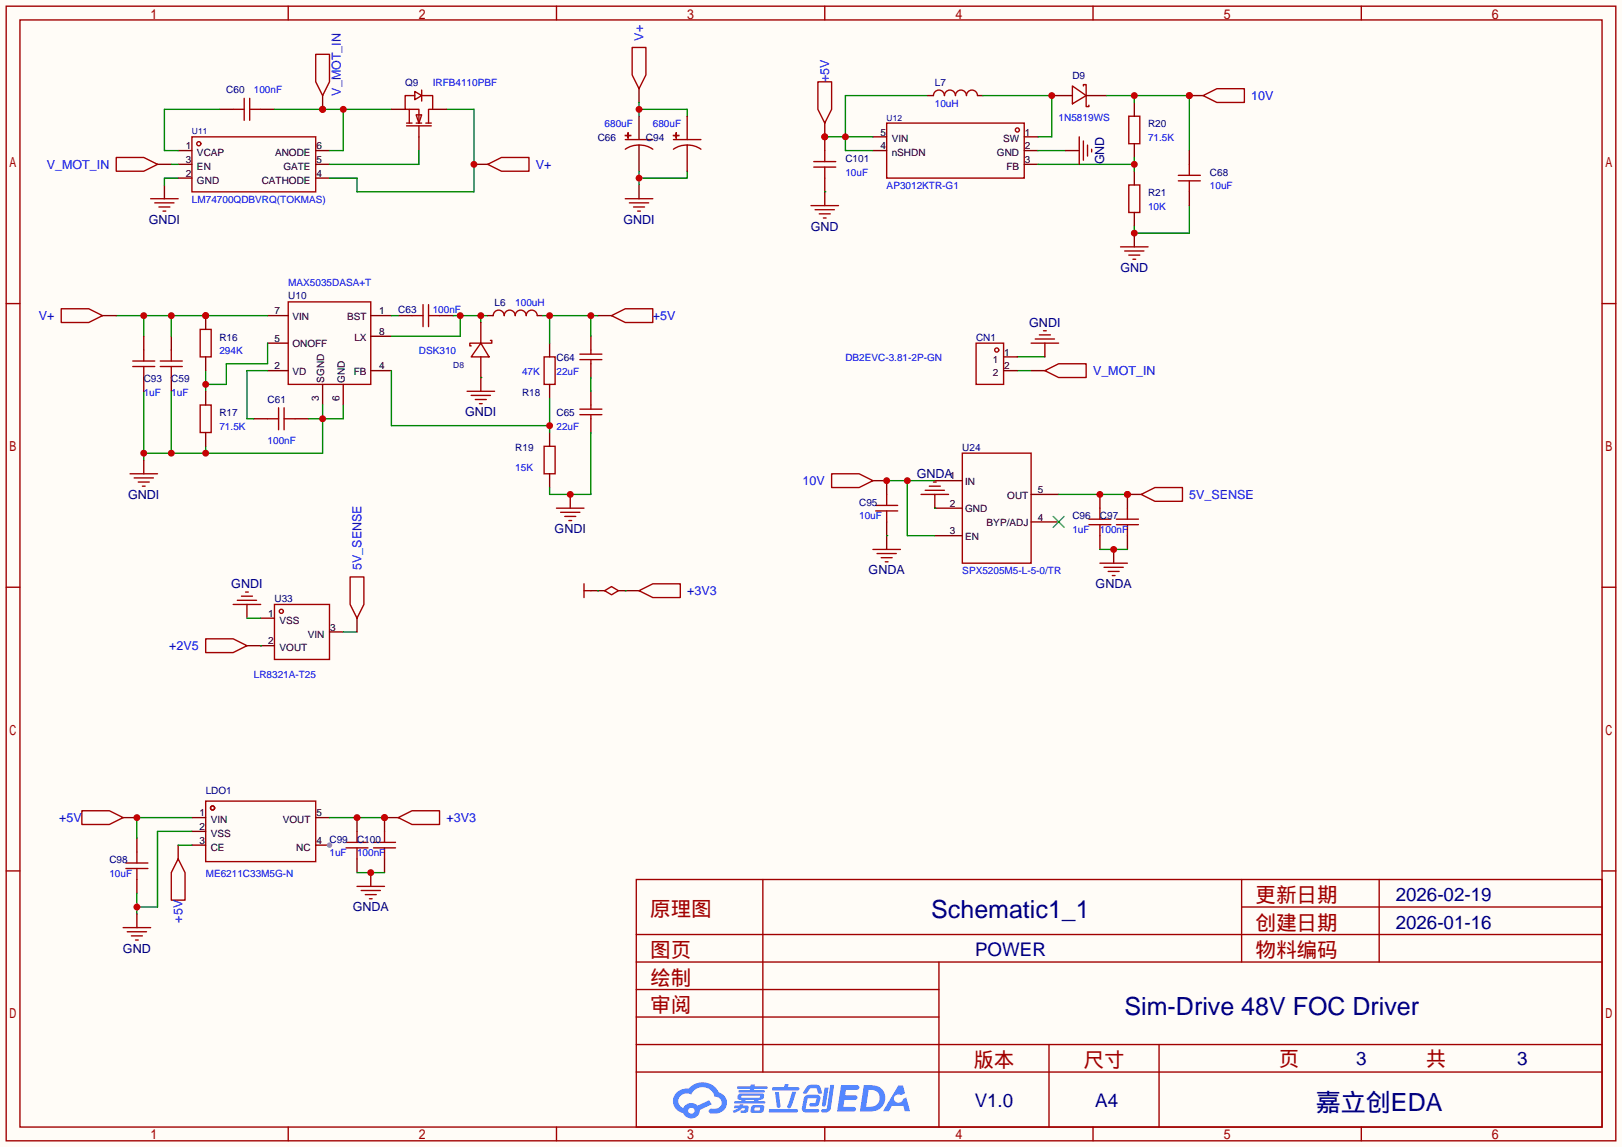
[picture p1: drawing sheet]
<svg xmlns="http://www.w3.org/2000/svg" width="299mm" height="212mm" viewBox="0 0 299 212" stroke-linecap="round" stroke-linejoin="round" font-family="sans-serif">
<path d="M0 0h299.5v211.8h-299.5z" fill="#fffcf7"/>
<g fill="none" stroke="#a10000" stroke-width=".25">
<path d="M1.1 1.1h297.2v209.6h-297.2zM3.7 3.7h292.1v204.5h-292.1zM53.2 1.1v2.6M102.7 1.1v2.6M152.3 1.1v2.6M201.8 1.1v2.6M251.3 1.1v2.6M1.1 56.1h2.6M295.8 56.1h2.5M1.1 108.5h2.6M295.8 108.5h2.5M1.1 160.8h2.6"/>
<path d="M117.5 162.4h178.3v45.8h-178.3zM117.5 177.7h178.3M117.5 172.6h178.3M140.8 162.4v35.6M173.4 177.7v30.5M229.2 162.4v15.3M229.2 167.5h66.6M254.6 162.4v15.3M295.8 160.8h2.5M117.5 182.8h55.9M117.5 198h178.3M117.5 192.9h178.3"/>
<path d="M117.5 187.8h55.9M193.7 192.9v15.3M214 192.9v15.3M53.2 208.2v2.5M102.7 208.2v2.5M152.3 208.2v2.5M201.8 208.2v2.5M251.3 208.2v2.5"/>
</g>
<g fill="#5487ff">
<path d="M155.3 200.4h2.1a.97 .97 0 0 1 1.3 .4 .53 .53 0 0 1-.7 .5h-1.8l-.2 1h1.9a.43 .43 0 0 1 .4 .5 .43 .43 0 0 1-.5 .3h-1.9l-.2 1.3h1.7a.45 .45 0 0 1 .6 .2 .45 .45 0 0 1-.2 .6l-3.2 .1z"/>
<path d="M165.9 200.5h.8l.4 1.4-.7 .4a.82 .82 0 0 0-1.2 .1 .82 .82 0 0 0 .1 1.1 .82 .82 0 0 0 1.2 0l.2-.5 .6-.3 .7 2.5h-.9l-.3-1h-2.1l-.6 1h-1.1z"/>
<path d="M152.2 200.9h.8l-.5 3.2a.36 .36 0 0 1-.4 .3 .36 .36 0 0 1-.3-.4z"/>
<path d="M153.3 200.4h.7l-.6 4.3a1.13 1.13 0 0 1-1.8 .6l.2-.4 .7-.1 .2-.2z"/>
<path d="M149 200.7l.6-.4h1a.77 .77 0 0 1 .9 .6l.3 .9-.2 .2h-.5l-.4-1h-.9a1.3 1.3 0 0 0-.8 .9l-.6 .1-.2-.2z"/>
<path d="M148.6 202.5l.5-.3h1.7a.66 .66 0 0 1 .6 .9l-.1 .4a.81 .81 0 0 1-.9 .9h-.7a.32 .32 0 0 1-.3-.4 .32 .32 0 0 1 .4-.3h.7l.3-.9-1.7 .1-.3 1.9h2.1a.32 .32 0 0 1 .4 .4 .32 .32 0 0 1-.4 .3l-2.3-.1-.5-.3v-.5z"/>
<path d="M142 204.8h5a.33 .33 0 0 1 .3 .4 .33 .33 0 0 1-.3 .3h-4.9l-.2-.2z"/>
<path d="M146.3 201.6h.7l-1 2.9a.36 .36 0 0 1-.4 .2 .36 .36 0 0 1-.3-.3z"/>
<path d="M143.1 201.7h.7l.3 2.6a.34 .34 0 0 1-.3 .3 .34 .34 0 0 1-.4-.2z"/>
<path d="M142.6 200.8h2.2l.1-.4 .1-.2h.6l-.1 .6h1.8a.32 .32 0 0 1 .3 .3 .32 .32 0 0 1-.4 .3h-4.5l-.1-.1z"/>
<path d="M135.6 204.2h.9l.1-.2 .7-.1-.1 .3h.9a.82 .82 0 0 1-.6 1.3h-.7v-.4l.7-.1v-.3h-.5l-.5 .4-1 .4-.2-.4 1-.4h-.8z"/>
<path d="M136.1 200.6h2.5v-.3h.8l-.1 .3h2.2l.2 .3-.2 .2h-2.3v.3h1.8l.2 .2-.2 .2h-4.5l-.2-.2 .1-.2h2l.1-.3h-2.3l-.1-.2z"/>
<path d="M159.5 200.4l-.7 4.9h1.6a2.47 2.47 0 0 0 2.9-1.7 2.47 2.47 0 0 0-1.4-3zM160.4 201.3a1.61 1.61 0 0 1 2 1.4 1.61 1.61 0 0 1-1.8 1.7h-.7z"/>
<path d="M136.3 202.2a.55 .55 0 0 0-.2 .7 .55 .55 0 0 0 .7 .2l.1 .3h-1.3v.4h5.5l.2-.2-.2-.2h-1.2l.2-.3a.7 .7 0 0 0 .8-.2 .7 .7 0 0 0 0-.9h-4.1zM136.9 202.4h3.3l.2 .1-.2 .2h-3.2l-.2-.1zM137.6 203.1h1.7l-.2 .3h-1.4z"/>
<path d="M138.8 204.3a1.05 1.05 0 0 0-.1 1.2 2.91 2.91 0 0 0 2.2-.2 .98 .98 0 0 0 0-1.2h-1.6zM139.4 204.6l.8-.1 .1 .1v.3l-.2 .2h-.8z"/>
<path d="M125 201.7a2.23 2.23 0 0 0-.7 2.3 2.23 2.23 0 0 0 1.8 1.6 1.58 1.58 0 0 0 1.8 .9 1.58 1.58 0 0 0 1.3-1.5l2.2-1-.5-.8-2.1 1a1.65 1.65 0 0 0-2.6 .5 1.45 1.45 0 0 1-.8-2 1.45 1.45 0 0 1 2-.7l.2 .1a2.3 2.3 0 0 1 2.3-1.3 2.3 2.3 0 0 1 2.1 1.7 1.12 1.12 0 0 1 1.2 1.1 1.12 1.12 0 0 1-1.1 1.2h-.7a.45 .45 0 0 0-.6 .3 .45 .45 0 0 0 .5 .6 2.26 2.26 0 0 0 2.9-2.5 2.04 2.04 0 0 0-1.5-1.4 3.3 3.3 0 0 0-5.5-.7l-1.2 .1zM127.1 205.2a.57 .57 0 0 1 1.1 0 .57 .57 0 0 1-1.1 0z"/>
</g>
<g fill="none" stroke="#a10000" stroke-width=".25">
<path d="M45.1 18.2v4M46.1 18.2v4M27.8 36.7h5.1M28.6 37.5h3.5M29.3 38.2h2.1M30.1 39h.5M35.4 25.3h22.9v10.1h-22.9zM43.1 20.2h2M46.1 20.2h2M53.2 55.8h15.3v15.2h-15.3zM29.6 67.7h4.1M29.6 66.7h4.1"/>
<path d="M31.6 64.6v2.1M31.6 67.7v2"/>
<circle cx="36.7" cy="26.5" r=".38"/>
</g>
<g fill="none" stroke="#870000" stroke-width=".25">
<path d="M30.4 34.2v2.5M32.9 27.8h2.5M32.9 32.9h2.5M32.9 30.4h2.5M40.5 20.2h2.6M48.1 20.2h2.6M58.3 27.8h2.5M58.3 32.9h2.5M58.3 30.4h2.5M49.4 58.3h3.8M68.5 58.3h3.8M31.6 62.1v2.5"/>
<path d="M31.6 69.7v2.6M49.4 68.5h3.8M49.4 63.4h3.8M59.6 71v3.8M63.4 71v3.8M68.5 68.5h3.8M68.5 62.1h3.8"/>
</g>
<path d="M32.9 32.9h-2.5v1.3M40.5 20.2h-10.1v7.6h2.5M50.7 20.2h21.6M63.4 20.2v7.6h-2.6" fill="none" stroke="#008700" stroke-width=".25"/>
<g fill="#c00">
<circle cx="63.4" cy="20.2" r=".63"/>
<circle cx="59.6" cy="20.2" r=".63"/>
</g>
<path d="M82.4 20.2h5.1v15.2h-21.6v-2.5h-5.1" fill="none" stroke="#008700" stroke-width=".25"/>
<path d="M59.6 17.7v2.5" fill="none" stroke="#870000" stroke-width=".25"/>
<circle cx="59.6" cy="20.2" r=".63" fill="#c00"/>
<path d="M58.3 10h2.5v5.1l-1.2 2.6-1.3-2.6zM21.5 29.1h5l2.6 1.3-2.6 1.2h-5z" fill="none" stroke="#a10000" stroke-width=".25"/>
<path d="M29.1 30.4h2.5M87.5 30.4h2.5" fill="none" stroke="#870000" stroke-width=".25"/>
<path d="M31.6 30.4h1.3" fill="none" stroke="#008700" stroke-width=".25"/>
<circle cx="87.5" cy="30.4" r=".63" fill="#c00"/>
<path d="M90 30.4l2.6-1.3h5.1v2.5h-5.1zM49.4 77.3h2M51.4 75.3v4.1M52.5 75.3v4.1M52.5 77.3h2" fill="none" stroke="#a10000" stroke-width=".25"/>
<path d="M46.9 77.3h2.5M54.5 77.3h2.5" fill="none" stroke="#870000" stroke-width=".25"/>
<path d="M21.5 58.3h27.9M26.5 58.3v3.8M31.6 58.3v3.8M49.4 68.5h-3.8v8.8h1.3" fill="none" stroke="#008700" stroke-width=".25"/>
<g fill="#c00">
<circle cx="31.6" cy="58.3" r=".63"/>
<circle cx="26.5" cy="58.3" r=".63"/>
<circle cx="38" cy="58.3" r=".63"/>
</g>
<path d="M26.5 72.3v12.7M31.6 72.3v11.4M59.6 74.8v8.9h-33.1M63.4 74.8v2.5h-6.4M38 82.4v1.3" fill="none" stroke="#008700" stroke-width=".25"/>
<g fill="#c00">
<circle cx="26.5" cy="83.7" r=".63"/>
<circle cx="31.6" cy="83.7" r=".63"/>
<circle cx="38" cy="83.7" r=".63"/>
<circle cx="59.6" cy="77.3" r=".63"/>
</g>
<path d="M73.5 58.3h2.6M81.2 58.3h2.5M26.5 85v2.5" fill="none" stroke="#870000" stroke-width=".25"/>
<path d="M76.1 58.3h2M78.1 56.3v4M79.1 56.3v4M79.1 58.3h2.1M24 87.5h5.1M24.8 88.3h3.5M25.5 89h2.1M26.3 89.8h.5" fill="none" stroke="#a10000" stroke-width=".25"/>
<path d="M72.3 58.3h1.2M83.7 58.3h6.3M85 58.3v3.8h-12.7M88.8 58.3v1.3" fill="none" stroke="#008700" stroke-width=".25"/>
<g fill="#c00">
<circle cx="85" cy="58.3" r=".63"/>
<circle cx="88.8" cy="58.3" r=".63"/>
</g>
<path d="M11.3 57h5.1l2.5 1.3-2.5 1.3h-5.1zM86.2 72.3h5.1M87 73h3.6M87.8 73.8h2M88.5 74.5h.5M88.8 63.4l1.5 2.5h-3.3zM90.6 62.9h.2v.5h-4.1v.5h.3" fill="none" stroke="#a10000" stroke-width=".25"/>
<path d="M18.9 58.3h2.6M88.8 59.6v3.8M88.8 65.9v6.4" fill="none" stroke="#870000" stroke-width=".25"/>
<path d="M38 68.5v3.8M49.4 63.4v3.8h-7.6v3.8h-3.8" fill="none" stroke="#008700" stroke-width=".25"/>
<circle cx="38" cy="71" r=".63" fill="#c00"/>
<path d="M90 58.3h1.1M99.2 58.3h1M110.4 58.3h2.5M101.5 63.4v2.5M101.5 71v2.5M109.1 62.1v2.5M109.1 67.2v2.5M109.1 72.3v2.5M109.1 77.3v2.6" fill="none" stroke="#870000" stroke-width=".25"/>
<path d="M91.1 58.3a1.02 1.02 0 0 1 1-1 1.02 1.02 0 0 1 1 1 1.02 1.02 0 0 1 1-1 1.02 1.02 0 0 1 1 1 1.02 1.02 0 0 1 1-1 1.02 1.02 0 0 1 1.1 1 1.02 1.02 0 0 1 1-1 1.02 1.02 0 0 1 1 1M112.9 58.3l2.5-1.3h5.1v2.6h-5.1zM100.5 65.9h2v5.1h-2zM107.1 66.4h4M107.1 65.4h4M107.1 76.6h4M107.1 75.6h4M109.1 64.6v.8M109.1 66.4v.8M109.1 74.8v.8M109.1 76.6v.7" fill="none" stroke="#a10000" stroke-width=".25"/>
<path d="M100.2 58.3h10.2M101.5 58.3v5.1M109.1 58.3v3.8M109.1 69.7v2.6" fill="none" stroke="#008700" stroke-width=".25"/>
<g fill="#c00">
<circle cx="101.5" cy="58.3" r=".63"/>
<circle cx="109.1" cy="58.3" r=".63"/>
</g>
<path d="M100.5 82.4h2v5.1h-2z" fill="none" stroke="#a10000" stroke-width=".25"/>
<path d="M101.5 79.9v2.5M101.5 87.5v2.5" fill="none" stroke="#870000" stroke-width=".25"/>
<path d="M72.3 68.5v10.1h29.2M101.5 73.5v6.4" fill="none" stroke="#008700" stroke-width=".25"/>
<circle cx="101.5" cy="78.6" r=".63" fill="#c00"/>
<path d="M88.8 69.7h.1M109.1 79.9v11.4h-7.6v-1.3" fill="none" stroke="#008700" stroke-width=".25"/>
<path d="M105.3 91.3v2.6" fill="none" stroke="#870000" stroke-width=".25"/>
<circle cx="105.3" cy="91.3" r=".63" fill="#c00"/>
<g fill="none" stroke="#a10000" stroke-width=".25">
<path d="M116.7 8.8h2.6v5l-1.3 2.6-1.3-2.6zM115.4 25h1.1zM115.4 27.6a4.6 4.6 0 0 1 5.1 0M115.4 25.8h5.1M115.4 36.7h5.1M116 24.5v1zM116.2 37.5h3.6M117 38.2h2M117.7 39h.5M102.7 93.9h5.1M103.5 94.6h3.6M104.3 95.4h2"/>
<path d="M105 96.1h.5"/>
</g>
<path d="M118 16.4v2.5M118 21.5v4.3M118 26.8v4.8M118 34.2v2.5" fill="none" stroke="#870000" stroke-width=".25"/>
<path d="M118 18.9v2.6M118 20.2h8.9v1.3" fill="none" stroke="#008700" stroke-width=".25"/>
<circle cx="118" cy="20.2" r=".63" fill="#c00"/>
<path d="M118 31.6v2.6M126.9 31.6v1.3h-8.9" fill="none" stroke="#008700" stroke-width=".25"/>
<circle cx="118" cy="32.9" r=".63" fill="#c00"/>
<g fill="none" stroke="#a10000" stroke-width=".25">
<path d="M151 15.1h2.5v5.1l-1.2 2.5-1.3-2.5zM163.7 22.7h25.4v10.2h-25.4z"/>
<circle cx="187.8" cy="24" r=".38"/>
</g>
<path d="M152.3 22.7v2.6M161.2 25.3h2.5M161.2 27.8h2.5M189.1 25.3h2.5M189.1 27.8h2.5M189.1 30.4h2.5" fill="none" stroke="#870000" stroke-width=".25"/>
<path d="M171.3 17.7h-15.2v10.1h5.1M152.3 25.3h8.9" fill="none" stroke="#008700" stroke-width=".25"/>
<g fill="#c00">
<circle cx="156.1" cy="25.3" r=".63"/>
<circle cx="152.3" cy="25.3" r=".63"/>
</g>
<path d="M171.3 17.7h1M180.5 17.7h1M194.2 17.7h3.8M200.5 17.7h3.8" fill="none" stroke="#870000" stroke-width=".25"/>
<path d="M174.4 17.6a1.02 1.02 0 0 0-1-1 1.02 1.02 0 0 0-1.1 1.1M176.4 17.6a1.02 1.02 0 0 0-1-1 1.02 1.02 0 0 0-1 1.1M178.4 17.6a1.02 1.02 0 0 0-1-1 1.02 1.02 0 0 0-1 1.1M180.5 17.6a1.02 1.02 0 0 0-1.1-1 1.02 1.02 0 0 0-1 1.1M198 15.9l2.5 1.8-2.5 1.5zM200 15.9v-.3h.5v4.1h.5v-.3" fill="none" stroke="#a10000" stroke-width=".25"/>
<path d="M181.5 17.7h12.7v7.6h-2.6" fill="none" stroke="#008700" stroke-width=".25"/>
<circle cx="194.2" cy="17.7" r=".63" fill="#c00"/>
<path d="M208.4 21.5h2v5h-2zM208.4 34.2h2v5h-2z" fill="none" stroke="#a10000" stroke-width=".25"/>
<path d="M209.4 18.9v2.6M209.4 26.5v2.6M209.4 31.6v2.6M209.4 39.2v2.6" fill="none" stroke="#870000" stroke-width=".25"/>
<path d="M191.6 30.4h17.8M209.4 29.1v2.5M219.6 38v5.1h-10.2v-1.3" fill="none" stroke="#008700" stroke-width=".25"/>
<circle cx="209.4" cy="30.4" r=".63" fill="#c00"/>
<path d="M191.6 27.8h5.1" fill="none" stroke="#008700" stroke-width=".25"/>
<path d="M196.7 27.8h2.6M209.4 43.1v2.5" fill="none" stroke="#870000" stroke-width=".25"/>
<path d="M199.3 25.3v5.1M200 26v3.6M200.8 26.8v2M201.5 27.6v.5" fill="none" stroke="#a10000" stroke-width=".25"/>
<circle cx="209.4" cy="43.1" r=".63" fill="#c00"/>
<path d="M206.9 45.6h5.1M207.6 46.4h3.6M208.4 47.1h2M209.2 47.9h.5" fill="none" stroke="#a10000" stroke-width=".25"/>
<path d="M204.3 17.7h15.3v10.1M209.4 17.7v1.2" fill="none" stroke="#008700" stroke-width=".25"/>
<g fill="#c00">
<circle cx="209.4" cy="17.7" r=".63"/>
<circle cx="219.6" cy="17.7" r=".63"/>
</g>
<path d="M219.6 17.7h2.5M219.6 27.8v2.6M219.6 35.4v2.6" fill="none" stroke="#870000" stroke-width=".25"/>
<path d="M217.6 33.4h4M217.6 32.4h4M219.6 30.4v2M219.6 33.4v2" fill="none" stroke="#a10000" stroke-width=".25"/>
<circle cx="219.6" cy="17.7" r=".63" fill="#c00"/>
<g fill="none" stroke="#a10000" stroke-width=".25">
<path d="M76.6 16.9l1.3 .8-1.3 .7zM76.6 17.7h-1.8v2.5h2.5v2.5M77.9 17.7h2v2.5h-.8v2.5M77.9 16.6v2.1M222.1 17.7l2.6-1.3h5v2.5h-5zM75.1 23.2h4.5M75.1 22.7h1M75.6 20.2v2.5M76.8 21.2h1.1l-.6 1.5zM76.8 22.7h1.1M77.3 23.2v2.1M78.6 22.7h1"/>
<path d="M124.3 25h1zM124.3 27.6a4.6 4.6 0 0 1 5.1 0M124.3 25.8h5.1M124.8 24.5l.1 1zM24.5 67.7h4.1M24.5 66.7h4.1M26.5 64.6v2.1M26.5 67.7v2M180.2 63.4h5.1v7.6h-5.1zM153.5 87.5h5.1l2.6 1.3-2.6 1.2h-5.1zM161.7 94.4h4M161.7 93.3h4"/>
<path d="M163.7 91.3v2M163.7 94.4v2M177.7 83.7h12.7v20.3h-12.7zM201 96.9h4.1M201 95.9h4.1M203.1 93.9v2M203.1 96.9v2M206.1 96.9h4.1M206.1 95.9h4.1M208.2 93.9v2M208.2 96.9v2M107.8 107.8v2.6"/>
<path d="M107.8 109.1h1.3M111.6 109.1l1.3-.8 1.3 .8-1.3 .8zM118 109.1l2.5-1.3h5.1v2.6h-5.1z"/>
<circle cx="184" cy="64.6" r=".38"/>
</g>
<g fill="none" stroke="#870000" stroke-width=".25">
<path d="M72.3 20.2h2.5M77.3 25.3v2.5M79.9 20.2h2.5M126.9 21.5v4.3M126.9 26.8v4.8M26.5 62.1v2.5M26.5 69.7v2.6M185.3 65.9h2.5M185.3 68.5h2.5M161.2 88.8h2.5v2.5M163.7 96.4v2.5M172.6 88.8h5.1"/>
<path d="M172.6 93.9h5.1M172.6 98.9h5.1M190.4 96.4h5.1M190.4 91.3h5.1M203.1 91.3v2.6M203.1 98.9v2.6M208.2 91.3v2.6M208.2 98.9v2.6M109.1 109.1h2.5M114.2 109.1h3.8"/>
</g>
<path d="M77.3 27.8v2.6h-16.5M187.8 68.5h2.6M187.8 65.9h5.1M163.7 88.8h8.9M167.5 88.8v10.1h5.1M110.4 109.1h.1M115.4 109.1h.1" fill="none" stroke="#008700" stroke-width=".25"/>
<path d="M194.4 95.4l2.1 2M196.5 95.4l-2.1 2" fill="none" stroke="#3c3" stroke-width=".25"/>
<g fill="#c00">
<circle cx="163.7" cy="88.8" r=".63"/>
<circle cx="167.5" cy="88.8" r=".63"/>
</g>
<path d="M195.5 91.3h12.7" fill="none" stroke="#008700" stroke-width=".25"/>
<g fill="#c00">
<circle cx="203.1" cy="91.3" r=".63"/>
<circle cx="208.2" cy="91.3" r=".63"/>
</g>
<path d="M163.7 98.9v2.6M205.6 101.5v2.5" fill="none" stroke="#870000" stroke-width=".25"/>
<path d="M161.2 101.5h5M161.9 102.2h3.6M162.7 103h2M163.4 103.8h.6M203.1 104h5.1M203.8 104.8h3.6M204.6 105.5h2M205.4 106.3h.5" fill="none" stroke="#a10000" stroke-width=".25"/>
<path d="M163.7 98.9h.1M203.1 101.5h5.1" fill="none" stroke="#008700" stroke-width=".25"/>
<circle cx="205.6" cy="101.5" r=".63" fill="#c00"/>
<path d="M208.2 91.3h2.5" fill="none" stroke="#870000" stroke-width=".25"/>
<circle cx="208.2" cy="91.3" r=".63" fill="#c00"/>
<g fill="none" stroke="#a10000" stroke-width=".25">
<path d="M210.7 91.3l2.5-1.3h5.1v2.6h-5.1zM38 148h20.3v11.1h-20.3z"/>
<circle cx="39.2" cy="149.2" r=".38"/>
</g>
<path d="M35.4 151h2.6M35.4 153.5h2.6M35.4 156.1h2.6M58.3 156.1h2.5" fill="none" stroke="#870000" stroke-width=".25"/>
<circle cx="60.8" cy="156.1" r=".51" fill="#999"/>
<path d="M25.3 154.8v2.6M58.3 151h2.5M25.3 162.4v2.6" fill="none" stroke="#870000" stroke-width=".25"/>
<path d="M23.2 159.4h4.1M25.3 157.4v2M23.2 160.4h4.1M25.3 160.4v2" fill="none" stroke="#a10000" stroke-width=".25"/>
<path d="M35.4 153.5h-6.3v14h-3.8M25.3 165v3.8" fill="none" stroke="#008700" stroke-width=".25"/>
<circle cx="25.3" cy="167.5" r=".63" fill="#c00"/>
<path d="M22.7 151h2.6" fill="none" stroke="#870000" stroke-width=".25"/>
<path d="M15.1 149.7h5.1l2.5 1.3-2.5 1.3h-5.1z" fill="none" stroke="#a10000" stroke-width=".25"/>
<path d="M35.4 151h-10.1v3.8" fill="none" stroke="#008700" stroke-width=".25"/>
<circle cx="25.3" cy="151" r=".63" fill="#c00"/>
<path d="M32.9 156.1v2.5M65.9 151v2.5M65.9 158.6v2.6M71 151v2.5M71 158.6v2.6M25.3 168.8v2.5M68.5 161.2v2.5" fill="none" stroke="#870000" stroke-width=".25"/>
<g fill="none" stroke="#a10000" stroke-width=".25">
<path d="M32.9 158.6l1.3 2.6v5h-2.6v-5zM63.9 156.6h4M63.9 155.6h4M65.9 153.5v2.1M65.9 156.6v2M69 156.6h4M69 155.6h4M71 153.5v2.1M71 156.6v2M22.7 171.3h5.1M23.5 172.1h3.6M24.3 172.8h2"/>
<path d="M25 173.6h.5M65.9 163.7h5.1M66.7 164.5h3.5M67.4 165.2h2.1M68.2 166h.5"/>
</g>
<path d="M32.9 156.1h2.5M65.9 161.2h5.1" fill="none" stroke="#008700" stroke-width=".25"/>
<circle cx="68.5" cy="161.2" r=".63" fill="#c00"/>
<path d="M60.8 151h10.2" fill="none" stroke="#008700" stroke-width=".25"/>
<g fill="#c00">
<circle cx="65.9" cy="151" r=".63"/>
<circle cx="71" cy="151" r=".63"/>
</g>
<path d="M71 151h2.5" fill="none" stroke="#870000" stroke-width=".25"/>
<circle cx="71" cy="151" r=".63" fill="#c00"/>
<path d="M73.5 151l2.6-1.3h5.1v2.6h-5.1z" fill="none" stroke="#a10000" stroke-width=".25"/>
<path d="M152.3 25.3v2.5M152.3 32.9v2.5" fill="none" stroke="#870000" stroke-width=".25"/>
<circle cx="152.3" cy="25.3" r=".63" fill="#c00"/>
<g fill="none" stroke="#a10000" stroke-width=".25">
<path d="M149.7 38h5.1M150.2 30.9h4.1M150.2 29.8h4.1M150.5 38.7h3.6M151.3 39.5h2M152.3 27.8v2M152.3 30.9v2M152 40.3h.5M37 60.8h2v5.1h-2zM190.4 63.4h5.1M191.1 62.6h3.6M191.9 61.8h2"/>
<path d="M192.7 61.1h.5M192.9 68.5l2.6-1.3h5v2.5h-5zM170.1 91.3h5M170.8 90.6h3.6M171.6 89.8h2M172.3 89h.5M38 118h5.1l2.5 1.3-2.5 1.2h-5.1zM43.1 111.6h5M43.8 110.9h3.6M44.6 110.1h2M45.3 109.3h.5M50.7 111.6h10.1v10.2h-10.1z"/>
<path d="M64.6 106.6h2.6v5l-1.3 2.6-1.3-2.6z"/>
<circle cx="51.9" cy="112.9" r=".38"/>
</g>
<path d="M152.3 35.4v2.6M38 58.3v2.5M190.4 68.5h2.5M192.9 63.4v2.5M172.6 91.3v2.6M45.6 119.3h5.1M45.6 111.6v2.6M48.1 114.2h2.6M60.8 116.7h2.6M65.9 114.2v2.5" fill="none" stroke="#870000" stroke-width=".25"/>
<path d="M152.3 35.4h.1M172.6 93.9h.1M45.6 114.2h2.5M48.1 119.3h.1M63.4 116.7h2.5" fill="none" stroke="#008700" stroke-width=".25"/>
<circle cx="38" cy="58.3" r=".63" fill="#c00"/>
<path d="M38 65.9v2.6M38 72.3v2.5M38 79.9v2.5" fill="none" stroke="#870000" stroke-width=".25"/>
<path d="M37 74.8h2v5.1h-2z" fill="none" stroke="#a10000" stroke-width=".25"/>
<g font-size="4.6" fill="#000080">
<text x="171.9" y="169.6">Schematic1_1</text>
<text x="207.6" y="187.4">Sim-Drive 48V FOC Driver</text>
<text x="243" y="205.2">嘉立创EDA</text>
</g>
<g font-size="3.8" fill="#a00000">
<text x="231.8" y="166.6">更新日期</text>
<text x="120" y="169.2">原理图</text>
<text x="231.8" y="171.7">创建日期</text>
<text x="120" y="176.8">图页</text>
<text x="231.8" y="176.8">物料编码</text>
<text x="120" y="181.9">绘制</text>
<text x="120" y="186.9">审阅</text>
<text x="179.7" y="197.1">版本</text>
<text x="200" y="197.1">尺寸</text>
<text x="236.1" y="196.8">页</text>
<text x="263.3" y="196.8">共</text>
</g>
<g font-size="3.5" fill="#000080">
<text x="257.7" y="166.4">2026-02-19</text>
<text x="257.7" y="171.5">2026-01-16</text>
<text x="180" y="176.6">POWER</text>
<text x="250.4" y="196.6">3</text>
<text x="280.1" y="196.6">3</text>
<text x="180" y="204.5">V1.0</text>
<text x="202.2" y="204.5">A4</text>
</g>
<g font-size="2.3" fill="#00f">
<text x="118.8" y="7.5" transform="rotate(-90 118.8 7.5)">V+</text>
<text x="62.9" y="17.7" transform="rotate(-90 62.9 17.7)">V_MOT_IN</text>
<text x="153.1" y="15.1" transform="rotate(-90 153.1 15.1)">+5V</text>
<text x="231" y="18.5">10V</text>
<text x="8.6" y="31.2">V_MOT_IN</text>
<text x="98.9" y="31.2">V+</text>
<text x="7.1" y="59.1">V+</text>
<text x="120.5" y="59.1">+5V</text>
<text x="201.8" y="69.3">V_MOT_IN</text>
<text x="148.2" y="89.6">10V</text>
<text x="219.6" y="92.1">5V_SENSE</text>
<text x="66.7" y="105.3" transform="rotate(-90 66.7 105.3)">5V_SENSE</text>
<text x="126.9" y="109.9">+3V3</text>
<text x="31.2" y="120.1">+2V5</text>
<text x="10.9" y="151.8">+5V</text>
<text x="82.4" y="151.8">+3V3</text>
<text x="33.7" y="170.4" transform="rotate(-90 33.7 170.4)">+5V</text>
</g>
<g font-size="2.3" fill="#000080">
<text x="203.9" y="30.4" transform="rotate(-90 203.9 30.4)">GND</text>
<text x="27.5" y="41.3">GNDI</text>
<text x="115.1" y="41.3">GNDI</text>
<text x="149.7" y="42.6">GND</text>
<text x="206.9" y="50.2">GND</text>
<text x="190" y="60.4">GNDI</text>
<text x="85.9" y="76.9">GNDI</text>
<text x="169.3" y="88.3">GNDA</text>
<text x="23.7" y="92.1">GNDI</text>
<text x="102.4" y="98.5">GNDI</text>
<text x="160.4" y="106.1">GNDA</text>
<text x="42.7" y="108.6">GNDI</text>
<text x="202.3" y="108.6">GNDA</text>
<text x="65.1" y="168.3">GNDA</text>
<text x="22.7" y="175.9">GND</text>
</g>
<g font-size="1.8" fill="#000080">
<text x="41.8" y="17.2">C60</text>
<text x="74.8" y="15.9">Q9</text>
<text x="172.6" y="15.9">L7</text>
<text x="198" y="14.7">D9</text>
<text x="212" y="23.5">R20</text>
<text x="110.4" y="26.1">C66</text>
<text x="119.3" y="26.1">C94</text>
<text x="156.1" y="29.9">C101</text>
<text x="223.4" y="32.4">C68</text>
<text x="212" y="36.2">R21</text>
<text x="53.2" y="55.3">U10</text>
<text x="73.5" y="57.8">C63</text>
<text x="91.3" y="56.6">L6</text>
<text x="40.5" y="62.9">R16</text>
<text x="180.2" y="62.9">CN1</text>
<text x="26.5" y="70.5">C93</text>
<text x="31.6" y="70.5">C59</text>
<text x="102.7" y="66.7">C64</text>
<text x="40.5" y="76.9">R17</text>
<text x="49.4" y="74.3">C61</text>
<text x="96.4" y="73.1">R18</text>
<text x="102.7" y="76.9">C65</text>
<text x="95.1" y="83.2">R19</text>
<text x="177.7" y="83.2">U24</text>
<text x="158.6" y="93.4">C95</text>
<text x="198" y="95.9">C96</text>
<text x="203.1" y="95.9">C97</text>
<text x="50.7" y="111.2">U33</text>
<text x="38" y="146.7">LDO1</text>
<text x="60.8" y="155.6">C99</text>
<text x="65.9" y="155.6">C100</text>
<text x="20.2" y="159.4">C98</text>
</g>
<g font-size="1.8" fill="#00f">
<text x="46.9" y="17.2">100nF</text>
<text x="79.9" y="15.9">IRFB4110PBF</text>
<text x="111.6" y="23.5">680uF</text>
<text x="120.5" y="23.5">680uF</text>
<text x="172.6" y="19.7">10uH</text>
<text x="195.5" y="22.3">1N5819WS</text>
<text x="212" y="26.1">71.5K</text>
<text x="156.1" y="32.4">10uF</text>
<text x="163.7" y="35">AP3012KTR-G1</text>
<text x="223.4" y="35">10uF</text>
<text x="35.4" y="37.5">LM74700QDBVRQ(TOKMAS)</text>
<text x="212" y="38.8">10K</text>
<text x="53.2" y="52.8">MAX5035DASA+T</text>
<text x="79.9" y="57.8">100nF</text>
<text x="95.1" y="56.6">100uH</text>
<text x="40.5" y="65.5">294K</text>
<text x="77.3" y="65.5">DSK310</text>
<text x="96.4" y="69.3">47K</text>
<text x="102.7" y="69.3">22uF</text>
<text x="156.1" y="66.7">DB2EVC-3.81-2P-GN</text>
<text x="26.5" y="73.1">1uF</text>
<text x="31.6" y="73.1">1uF</text>
<text x="40.5" y="79.4">71.5K</text>
<text x="49.4" y="82">100nF</text>
<text x="102.7" y="79.4">22uF</text>
<text x="95.1" y="87">15K</text>
<text x="158.6" y="95.9">10uF</text>
<text x="198" y="98.5">1uF</text>
<text x="203.1" y="98.5">100nF</text>
<text x="177.7" y="106.1">SPX5205M5-L-5-0/TR</text>
<text x="46.9" y="125.1">LR8321A-T25</text>
<text x="20.2" y="162">10uF</text>
<text x="38" y="162">ME6211C33M5G-N</text>
<text x="60.8" y="158.2">1uF</text>
<text x="65.9" y="158.2">100nF</text>
</g>
<g font-size="1.8">
<text x="34.3" y="27.6">1</text>
<text x="36.4" y="28.9">VCAP</text>
<text x="50.8" y="28.9">ANODE</text>
<text x="58.4" y="27.6">6</text>
<text x="162.5" y="27.6">4</text>
<text x="162.5" y="25">5</text>
<text x="164.6" y="28.9">nSHDN</text>
<text x="164.6" y="26.3">VIN</text>
<text x="184.1" y="28.9">GND</text>
<text x="185.2" y="26.3">SW</text>
<text x="189.2" y="25">1</text>
<text x="189.2" y="27.6">2</text>
<text x="34.3" y="32.7">2</text>
<text x="34.3" y="30.1">3</text>
<text x="36.4" y="33.9">GND</text>
<text x="36.4" y="31.4">EN</text>
<text x="48.3" y="33.9">CATHODE</text>
<text x="52.3" y="31.4">GATE</text>
<text x="58.4" y="32.7">4</text>
<text x="58.4" y="30.1">5</text>
<text x="185.8" y="31.4">FB</text>
<text x="189.2" y="30.1">3</text>
<text x="50.7" y="58.1">7</text>
<text x="54" y="59.1">VIN</text>
<text x="64.1" y="59.1">BST</text>
<text x="70" y="58.1">1</text>
<text x="50.7" y="63.1">5</text>
<text x="54" y="64.2">ONOFF</text>
<text x="65.4" y="62.9">LX</text>
<text x="70" y="61.9">8</text>
<text x="185.4" y="65.7">1</text>
<text x="50.7" y="68.2">2</text>
<text x="54" y="69.2">VD</text>
<text x="59.9" y="70.7" transform="rotate(-90 59.9 70.7)">SGND</text>
<text x="63.7" y="70.7" transform="rotate(-90 63.7 70.7)">GND</text>
<text x="65.3" y="69.2">FB</text>
<text x="70" y="68.2">4</text>
<text x="183.3" y="67">1</text>
<text x="183.3" y="69.5">2</text>
<text x="185.4" y="68.2">2</text>
<text x="58.8" y="74" transform="rotate(-90 58.8 74)">3</text>
<text x="62.7" y="74" transform="rotate(-90 62.7 74)">6</text>
<text x="175.4" y="88.5">1</text>
<text x="178.2" y="89.6">IN</text>
<text x="175.4" y="93.6">2</text>
<text x="178.2" y="94.6">GND</text>
<text x="186" y="92.1">OUT</text>
<text x="191.6" y="91.1">5</text>
<text x="175.4" y="98.7">3</text>
<text x="178.2" y="99.7">EN</text>
<text x="182.2" y="97.2">BYP/ADJ</text>
<text x="191.6" y="96.2">4</text>
<text x="49.5" y="113.9">1</text>
<text x="49.5" y="119">2</text>
<text x="51.6" y="115.2">VSS</text>
<text x="56.8" y="117.8">VIN</text>
<text x="61" y="116.5">3</text>
<text x="51.6" y="120.3">VOUT</text>
<text x="36.8" y="150.8">1</text>
<text x="36.8" y="153.3">2</text>
<text x="36.8" y="155.9">3</text>
<text x="38.9" y="152">VIN</text>
<text x="38.9" y="154.6">VSS</text>
<text x="52.2" y="152">VOUT</text>
<text x="58.4" y="155.9">4</text>
<text x="58.4" y="150.8">5</text>
<text x="38.9" y="157.1">CE</text>
<text x="54.7" y="157.1">NC</text>
</g>
<g font-size="1.6" fill="#000080">
<text x="163.7" y="22.3">U12</text>
<text x="35.4" y="24.8">U11</text>
<text x="83.7" y="68">D8</text>
</g>
</svg>
